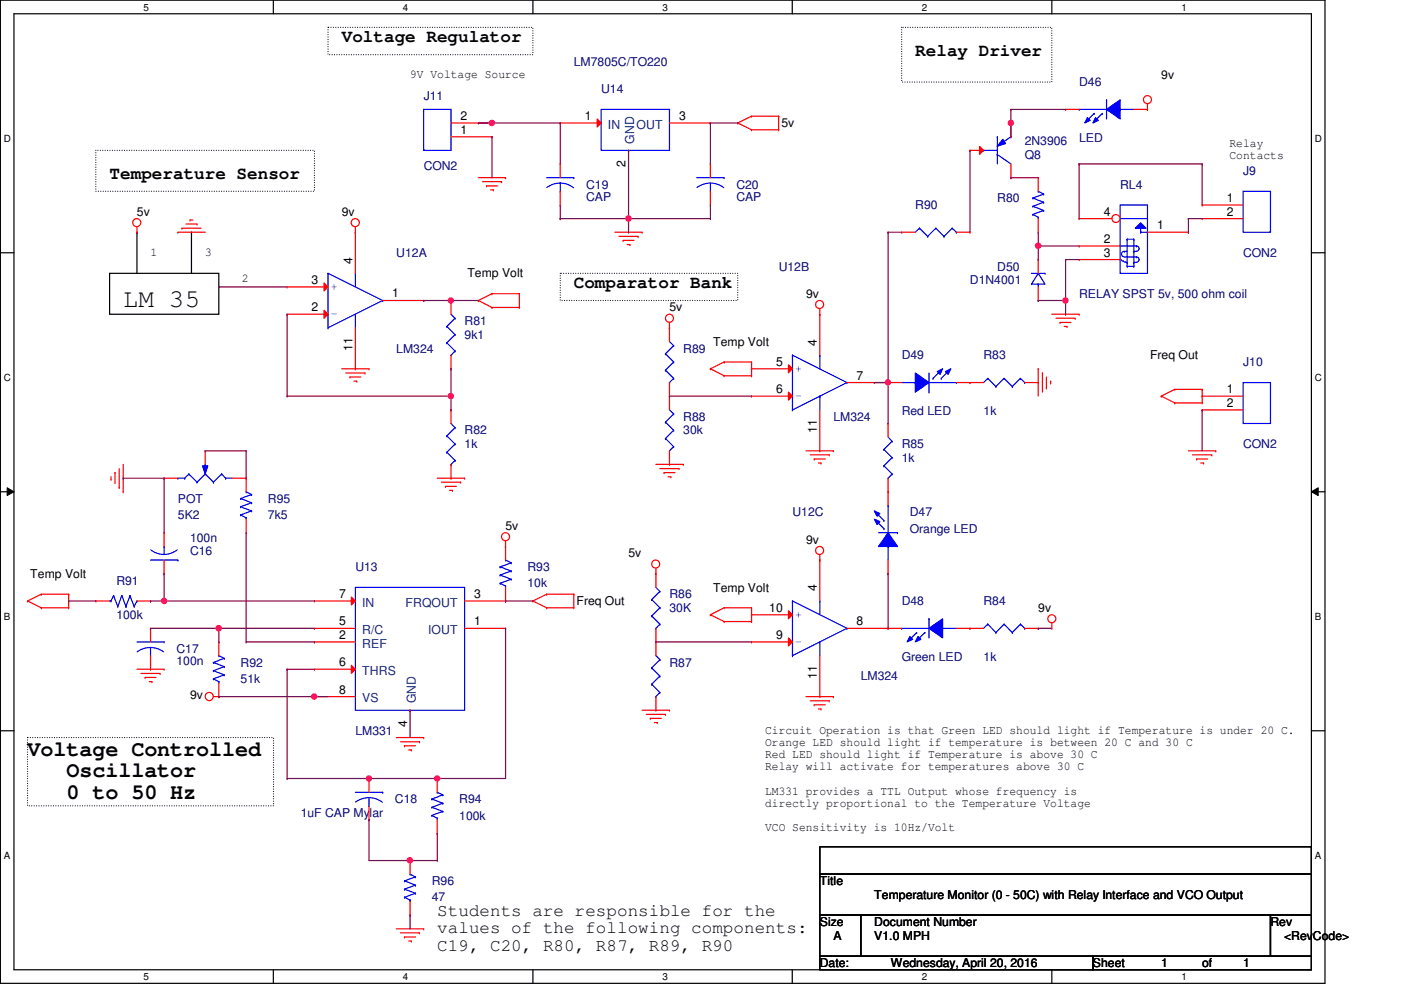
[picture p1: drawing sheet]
<svg xmlns="http://www.w3.org/2000/svg" width="297mm" height="210mm" viewBox="0 0 297 210" stroke-linecap="round" stroke-linejoin="round" font-family="sans-serif">
<path d="M.1 0h280.8v208.5h-280.8zM3 2.9h275v202.7h-275z" fill="none" stroke="#000" stroke-width=".25"/>
<g fill="#fff">
<path d="M30.4 .3h1.2v2.4h-1.2z"/>
<path d="M30.4 205.9h1.2v2.3h-1.2z"/>
</g>
<path d="M58 0v2.9M58 205.6v2.9" fill="none" stroke="#000" stroke-width=".25"/>
<g fill="#fff">
<path d="M85.4 .3h1.2v2.4h-1.2z"/>
<path d="M85.4 205.9h1.2v2.3h-1.2z"/>
</g>
<path d="M113 0v2.9M113 205.6v2.9" fill="none" stroke="#000" stroke-width=".25"/>
<g fill="#fff">
<path d="M140.5 .3h1.1v2.4h-1.1z"/>
<path d="M140.5 205.9h1.1v2.3h-1.1z"/>
</g>
<path d="M168 0v2.9M168 205.6v2.9" fill="none" stroke="#000" stroke-width=".25"/>
<g fill="#fff">
<path d="M195.4 .3h1.2v2.4h-1.2z"/>
<path d="M195.4 205.9h1.2v2.3h-1.2z"/>
</g>
<path d="M223 0v2.9M223 205.6v2.9" fill="none" stroke="#000" stroke-width=".25"/>
<g fill="#fff">
<path d="M250.5 .3h1.1v2.4h-1.1z"/>
<path d="M250.5 205.9h1.1v2.3h-1.1z"/>
<path d="M.8 28.2h1.5v2.4h-1.5z"/>
<path d="M278.8 28.2h1.4v2.4h-1.4z"/>
<path d="M.8 78.9h1.5v2.3h-1.5z"/>
<path d="M278.8 78.9h1.4v2.3h-1.4z"/>
</g>
<path d="M.1 53.6h2.9M278 53.6h2.9" fill="none" stroke="#000" stroke-width=".25"/>
<g fill="#fff">
<path d="M.8 129.6h1.4v2.3h-1.4z"/>
<path d="M278.8 129.6h1.3v2.3h-1.3z"/>
</g>
<path d="M.1 104.3h2.9M278 104.3h2.9" fill="none" stroke="#000" stroke-width=".25"/>
<path d="M1.5 103.4l1.5 .9-1.5 .8zM278 104.3l1.5-.9v1.7z" fill="#000"/>
<path d="M1.5 103.4l1.5 .9-1.5 .8zM278 104.3l1.5-.9v1.7z" fill="none" stroke="#000" stroke-width=".21"/>
<g fill="#fff">
<path d="M.8 180.3h1.4v2.3h-1.4z"/>
<path d="M278.8 180.3h1.3v2.3h-1.3z"/>
</g>
<g fill="none" stroke="#000" stroke-width=".25">
<path d="M23.2 58h23.2v8.6h-23.2zM29 49.2h.1M29 49.2v8.8M40.6 49.2h.1M40.6 49.2v8.8M.1 154.9h2.9M278 154.9h2.9M173.8 179.5h104.2v5.8h-104.2zM173.8 185.3h104.2v8.7h-104.2zM173.8 194h8.7v8.7h-8.7zM182.5 194h86.9v8.7h-86.9zM269.4 194h8.6v8.7h-8.6z"/>
<path d="M173.8 202.7h57.9v2.9h-57.9zM231.7 202.7h46.3v2.9h-46.3z"/>
</g>
<path d="M69.5 5.8h43.5v5.8h-43.5zM191.2 5.8h31.8v11.6h-31.8zM20.3 31.9h46.4v8.7h-46.4zM118.8 58h37.6v5.7h-37.6zM5.8 156.4h52.2v14.5h-52.2z" fill="none" stroke="#000" stroke-width=".25" stroke-dasharray="0 .5"/>
<g fill="none" stroke="#f00" stroke-width=".25">
<path d="M101.4 37.7h5.8M102.3 38.5h4M103.2 39.4h.1M103.2 39.4h2.2M106.3 38.5h.1M107.2 37.7h.1M156.4 26.1h.1M156.4 26.1l2.9 1.4M159.3 24.6h.1M159.3 27.5h.1M159.3 24.6l-2.9 1.5M159.3 24.6h5.8"/>
<path d="M159.3 27.5h5.8M165.1 24.6h.1M165.1 27.5h.1M165.1 24.6v2.9M243.3 23.2h.1M243.3 22v1.2M29 49.2h.1M29 48.1v1.1M37.7 49.2h.1M37.7 49.2h5.8M38.6 48.4h.1M38.6 48.4h4"/>
<path d="M39.5 47.5h2.3M40.3 46.7h.1M40.3 46.7h.6M41.8 47.5h.1M75.3 49.2h.1M75.3 48.1v1.1M104 40.3h.6M104.6 40.3h.1M130.4 49.2h5.7M131.2 50.1h4.1M132.1 51h.1M132.1 51h2.3"/>
<path d="M133 51.9h.6M133.6 51.9h.1M135.3 50.1h.1M136.1 49.2h.1M72.5 78.2h5.7M73.3 79.1h4.1M74.2 79.9h.1M74.2 79.9h2.3M77.4 79.1h.1M78.2 78.2h.1M101.4 63.7h.1M101.4 63.7l2.9 1.5"/>
<path d="M104.3 62.3h.1M104.3 65.2h.1M104.3 62.3l-2.9 1.4M104.3 62.3h5.8M104.3 65.2h5.8M110.1 62.3h.1M110.1 65.2h.1M110.1 62.3v2.9M141.9 69.5h.1M141.9 68.4v1.1M150.6 78.2h.1M150.6 78.2l2.9 1.5"/>
<path d="M153.5 76.8h.1M153.5 79.7h.1M153.5 76.8l-2.9 1.4M153.5 76.8h5.8M153.5 79.7h5.8M159.3 76.8h.1M159.3 79.7h.1M159.3 76.8v2.9M173.8 66.6h.1M173.8 65.4v1.2M220.1 78.2h.1M220.1 78.2v5.8"/>
<path d="M221 79.1h.1M221 79.1v4M221.9 79.9v2.4M223 66.6h5.8M223.9 67.5h4.1M224.7 68.4h.1M224.7 68.4h2.4M225.6 69.2h.6M226.2 69.2h.1M228 67.5h.1M228.8 66.6h.1M25.3 99.4v4"/>
<path d="M26.1 98.5v5.8M75.1 80.8h.5M75.6 80.8h.1M139.1 98.5h5.8M139.9 99.4h4.1M144 99.4h.1M144.9 98.5h.1M170.9 95.6h5.8M171.8 96.4h4M172.6 97.3h.1M172.6 97.3h2.4M173.5 98.2h.6"/>
<path d="M174.1 98.2h.1M175.8 96.4h.1M176.7 95.6h.1M221.9 82.3h.1M222.8 80.8h.1M222.8 80.8v.6M246.2 84h.1M246.2 84l2.9 1.4M249.1 82.5h.1M249.1 85.4h.1M249.1 82.5l-2.9 1.5M249.1 82.5h5.8"/>
<path d="M249.1 85.4h5.8M252 95.6h5.8M252.9 96.4h4M253.7 97.3h.1M253.7 97.3h2.3M254.6 98.2h.6M254.9 82.5h.1M254.9 85.4h.1M254.9 82.5v2.9M255.2 98.2h.1M256.9 96.4h.1M257.8 95.6h.1"/>
<path d="M23.5 101.6h.1M23.5 101.1v.5M24.4 100.2h.1M24.4 100.2v2.3M25.3 103.4h.1M26.1 104.3h.1M92.7 101.4h5.8M93.6 102.2h4.1M94.4 103.1h.1M94.4 103.1h2.4M95.3 104h.6M95.9 104h.1"/>
<path d="M97.7 102.2h.1M98.5 101.4h.1M107.2 115.9h.1M107.2 114.7v1.2M140.8 100.2h.1M140.8 100.2h2.3M141.6 101.1h.6M142.2 101.1h.1M173.8 118.7h.1M173.8 117.6v1.1M5.8 127.4h.1M5.8 127.4l3 1.5"/>
<path d="M8.8 126h.1M8.8 128.9h.1M8.8 126h5.8M8.8 128.9h5.8M8.8 126l-3 1.4M14.6 126h.1M14.6 128.9h.1M14.6 126v2.9M113 127.4h.1M113 127.4l2.9 1.5M115.9 126h.1M115.9 128.9h.1"/>
<path d="M115.9 126l-2.9 1.4M115.9 126h5.8M115.9 128.9h5.8M121.7 126h.1M121.7 128.9h.1M121.7 126v2.9M139.1 121.6h.1M139.1 120.5v1.1M150.6 130.3h.1M150.6 130.3l2.9 1.5M153.5 128.9h.1M153.5 131.8h.1"/>
<path d="M153.5 128.9h5.8M153.5 128.9l-2.9 1.4M153.5 131.8h5.8M159.3 128.9h.1M159.3 131.8h.1M159.3 128.9v2.9M223 133.2h.1M223 132.1v1.1M29 141.9h5.8M29.9 142.8h4M30.8 143.6h.1M30.8 143.6h2.3"/>
<path d="M31.6 144.5h.6M32.2 144.5h.1M33.9 142.8h.1M34.8 141.9h.1M45.3 147.7h1.1M46.4 147.7h.1M84 156.4h5.8M84.9 157.3h4M85.8 158.1h.1M85.8 158.1h2.3M86.7 159h.5M87.2 159h.1"/>
<path d="M88.9 157.3h.1M89.8 156.4h.1M136.1 150.6h5.8M137 151.5h4.1M137.9 152.3h.1M137.9 152.3h2.3M138.8 153.2h.6M139.4 153.2h.1M141.1 151.5h.1M141.9 150.6h.1M170.9 147.7h5.8M171.8 148.6h4"/>
<path d="M172.6 149.4h.1M172.6 149.4h2.4M173.5 150.3h.6M174.1 150.3h.1M175.8 148.6h.1M176.7 147.7h.1M84 196.9h5.8M84.9 197.8h4M85.8 198.7h.1M85.8 198.7h2.3M86.7 199.5h.5M87.2 199.5h.1"/>
<path d="M88.9 197.8h.1M89.8 196.9h.1"/>
<circle cx="243.3" cy="21.1" r=".85"/>
<circle cx="29" cy="47.2" r=".85"/>
<circle cx="75.3" cy="47.2" r=".86"/>
<circle cx="141.9" cy="67.5" r=".85"/>
<circle cx="173.8" cy="64.6" r=".85"/>
<circle cx="107.2" cy="113.8" r=".85"/>
<circle cx="139" cy="119.6" r=".85"/>
<circle cx="173.8" cy="116.7" r=".85"/>
<circle cx="223" cy="131.2" r=".85"/>
<circle cx="44.4" cy="147.7" r=".86"/>
</g>
<path d="M186.3 112.9h4M188.3 115.9h.1M188.3 107.1h.1M188.3 107.1v5.8M188.3 115.9v2.8M190.3 112.9h.1" fill="none" stroke="#00f" stroke-width=".25"/>
<path d="M188.3 112.9l2 3h-4z" fill-rule="evenodd" fill="#00f"/>
<path d="M188.3 112.9l2 3h-4z" fill="none" stroke="#00f" stroke-width=".25"/>
<path d="M185.4 108.3l1.2 .6-.6 .6z" fill-rule="evenodd" fill="#00f"/>
<path d="M185.4 108.3l1.2 .6-.6 .6z" fill="none" stroke="#00f" stroke-width=".25"/>
<path d="M185.4 110.1l1.2 .5-.6 .6z" fill-rule="evenodd" fill="#00f"/>
<path d="M185.4 110.1l1.2 .5-.6 .6zM185.7 110.4l1.7 1.7M185.7 108.6l1.7 1.8M187.4 112.1h.1M187.4 110.4h.1" fill="none" stroke="#00f" stroke-width=".25"/>
<path d="M188.3 104.3h.1M188.3 104.3v2.8M188.3 118.7v2.9M188.3 121.6h.1" fill="none" stroke="#f00" stroke-width=".25"/>
<path d="M241.8 47.2l1.2 1.2h-2.3z" fill="#00f"/>
<g fill="none" stroke="#00f" stroke-width=".25">
<path d="M237.5 43.5h5.8v14.5h-5.8zM237.5 55l.5 .4M237.5 46.4h5.8M237.5 52.2h3.5M238.1 55.3l.5 .2M238.4 53.3h.1M238.4 53.3a.57 .57 0 0 0-.6 .5 .57 .57 0 0 0 .5 .6M238.4 53.3h.6M238.4 54.5h2.6M238.7 55.6h.3M239 56.5h.1M239 50.7h.1"/>
<path d="M239 55.6h.1M239 50.7v5.8M239 56.5h1.4M239 50.7h1.4M240.4 56.5h.1M240.4 50.7h.1M240.4 53.3h.1M240.4 55.6h.1M240.4 50.7v5.8M240.4 53.3h.6M241 52.2h.1M241 54.5h.1"/>
<path d="M241 52.2a.55 .55 0 0 1 .5 .5 .55 .55 0 0 1-.5 .6M241 54.5a.55 .55 0 0 1 .5 .5 .55 .55 0 0 1-.5 .6h-.6M241.8 47.2l1.2 1.2h-2.3zM241.8 49.2h.1M241.8 48.4v.8M241.8 49.2h1.5M243.3 46.4h.1M243.3 49.2h.1"/>
</g>
<circle cx="236.6" cy="46.3" r=".84" fill="#fff"/>
<g fill="none" stroke="#f00" stroke-width=".25">
<path d="M95.6 29h8.7M95.6 26.1h8.7M104.3 29h.1M104.3 26.1h.1M228.8 46.4h.1M228.8 52.2h.1M228.8 55h.1M228.8 46.4h7M228.8 52.2h8.7M228.8 55h8.7M243.3 49.2h8.7M252 49.2h.1"/>
<path d="M141.9 69.5h.1M141.9 69.5v2.9M141.9 84h.1M141.9 81.1v2.9M52.2 101.4h.1M52.2 112.9h.1M52.2 101.4v2.9M52.2 110.1v2.8M86.9 182.5h.1M86.9 194h.1M86.9 182.5v2.8M86.9 191.1v2.9"/>
<circle cx="236.6" cy="46.3" r=".84"/>
</g>
<g fill="none" stroke="#00f" stroke-width=".25">
<path d="M89.8 23.2h5.8v8.7h-5.8zM141.1 75h.1M141.1 78.5h.1M141.1 75l1.7 1.8M141.1 78.5l1.7 1.7M141.9 72.4l.9 .9M142.8 73.3h.1M142.8 76.8h.1M142.8 73.3l-1.7 1.7M142.8 76.8l-1.7 1.7M168 75.3h.1M168 75.3l11.6 5.8"/>
<path d="M168 75.3v11.6M173.8 75.3h.1M173.8 75.3v2.9M141.9 81.1h.1M142.8 80.2h.1M142.8 80.2l-.9 .9M168 86.9h.1M173.8 84h.1M173.8 84v2.9M179.6 81.1h.1M179.6 81.1l-11.6 5.8M51 109.2h.1"/>
<path d="M51 107.4h.1M51 105.7h.1M51 109.2l1.2 .6M51 107.4l2.3 .9M51 105.7l2.3 .9M52.2 104.3h.1M52.2 109.8h.1M52.2 104.3l1.1 .6M52.2 109.8v.3M53.3 108.3h.1M53.3 106.6h.1M53.3 104.9h.1"/>
<path d="M53.3 108.3l-2.3 .9M53.3 106.6l-2.3 .8M53.3 104.9l-2.3 .8M85.8 190.2h.1M85.8 188.5h.1M85.8 186.8h.1M85.8 190.2l1.1 .6M85.8 188.5l2.3 .9M85.8 186.8l2.3 .9M86.9 185.3h.1M86.9 190.8h.1M86.9 185.3l1.2 .6"/>
<path d="M86.9 190.8v.3M88.1 189.4h.1M88.1 187.7h.1M88.1 185.9h.1M88.1 189.4l-2.3 .8M88.1 187.7l-2.3 .8M88.1 185.9l-2.3 .9"/>
</g>
<path d="M167.2 77.3l.8 .9-.8 .8z" fill="#f00"/>
<path d="M159.3 78.2h.1M159.3 78.2h8.7M167.2 77.3l.8 .9-.8 .8z" fill="none" stroke="#f00" stroke-width=".25"/>
<path d="M167.2 83.1l.8 .9-.8 .8z" fill="#f00"/>
<path d="M173.8 66.6h.1M173.8 66.6v8.7M159.3 84h.1M159.3 84h8.7M167.2 83.1l.8 .9-.8 .8zM173.8 95.6h.1M173.8 86.9v8.7M179.6 81.1h8.7M188.3 81.1h.1M66.7 147.7h.1M66.7 147.7h8.6M86.9 150.6h.1" fill="none" stroke="#f00" stroke-width=".25"/>
<path d="M75.3 124.5h23.2v26.1h-23.2z" fill="none" stroke="#00f" stroke-width=".25"/>
<path d="M74.5 126.6l.8 .8-.8 .9z" fill="#f00"/>
<path d="M66.7 127.4h.1M66.7 133.2h.1M66.7 136.1h.1M66.7 127.4h8.6M66.7 133.2h8.6M66.7 136.1h8.6M74.5 126.6l.8 .8-.8 .9zM98.5 127.4h8.7M98.5 133.2h8.7M107.2 133.2h.1M107.2 127.4h.1" fill="none" stroke="#f00" stroke-width=".25"/>
<path d="M74.5 141.1l.8 .8-.8 .8z" fill="#f00"/>
<path d="M107.2 115.9h.1M107.2 115.9v2.8M107.2 127.4h.1M107.2 124.5v2.9M205.7 133.2h.1M205.7 133.2h2.8M217.3 133.2h2.8M220.1 133.2h.1M66.7 141.9h.1M66.7 141.9h8.6M74.5 141.1l.8 .8-.8 .8z" fill="none" stroke="#f00" stroke-width=".25"/>
<g fill="none" stroke="#00f" stroke-width=".25">
<path d="M107.2 118.7h.1M107.2 118.7l1.2 .6M108.4 119.3h.1M108.4 119.3l-2.4 .9M106 123.7h.1M106 121.9h.1M106 120.2h.1M106 123.7l1.2 .5M106 121.9l2.4 .9M106 120.2l2.4 .9M107.2 124.2h.1M107.2 124.2v.3"/>
<path d="M108.4 122.8h.1M108.4 121.1h.1M108.4 122.8l-2.4 .9M108.4 121.1l-2.4 .8M191.2 133.2h.1M191.2 133.2h5.8M197 131.2h.1M197 131.2v4.1M199.9 133.2h.1M199.9 133.2h2.9M209.4 132.3h.1M209.4 132.3l-.9 .9"/>
<path d="M209.4 132.3l1.8 1.8M211.2 134.1h.1M212.9 132.3h.1M212.9 132.3l-1.7 1.8M212.9 132.3l1.7 1.8M214.6 134.1h.1M216.4 132.3h.1M216.4 132.3l-1.8 1.8M216.4 132.3l.9 .9M217.3 133.2h.1"/>
</g>
<path d="M197 133.2l2.9-2v4.1z" fill-rule="evenodd" fill="#00f"/>
<path d="M197 133.2l2.9-2v4.1z" fill="none" stroke="#00f" stroke-width=".25"/>
<path d="M192.9 135l.6 .6-1.2 .5z" fill-rule="evenodd" fill="#00f"/>
<path d="M192.9 135l.6 .6-1.2 .5z" fill="none" stroke="#00f" stroke-width=".25"/>
<path d="M194.6 135l.6 .6-1.1 .5z" fill-rule="evenodd" fill="#00f"/>
<g fill="none" stroke="#00f" stroke-width=".25">
<path d="M263.6 40.6h5.8v8.6h-5.8zM187.4 95.3h.1M187.4 98.8h.1M187.4 95.3l1.7 1.7M187.4 98.8l1.7 1.7M188.3 92.7l.8 .9M189.1 93.6h.1M189.1 97h.1M189.1 93.6l-1.7 1.7M189.1 97l-1.7 1.8M188.3 101.4h.1M189.1 100.5h.1"/>
<path d="M189.1 100.5l-.8 .9M194.3 134.1h.1M194.3 134.1l-1.7 1.7M194.6 135l.6 .6-1.1 .5zM196.1 134.1h.1M196.1 134.1l-1.8 1.7"/>
</g>
<path d="M254.9 43.5h.1M254.9 46.4h.1M254.9 43.5h8.7M254.9 46.4h8.7M188.3 89.8h.1M188.3 89.8v2.9M188.3 104.3h.1M188.3 101.4v2.9M188.3 133.2h.1M188.3 133.2h2.9M202.8 133.2h2.9M205.7 133.2h.1" fill="none" stroke="#f00" stroke-width=".25"/>
<path d="M42.9 98.8h1.2l-.6 1.7z" fill="#00f"/>
<g fill="none" stroke="#00f" stroke-width=".25">
<path d="M197 79.1v4M42.9 98.8h1.2l-.6 1.7zM43.5 98.5h.1M43.5 98.5v.6M191.2 81.1h2.9M194.1 81.1h.1M197 83.1h.1M197 81.1h5.8M202.8 81.1h.1M37.7 101.4h.1M37.7 101.4h1.5M39.2 101.4h.1"/>
<path d="M40 100.5h.1M40 100.5l1.8 1.7M40 100.5l-.8 .9M41.8 102.2h.1M43.5 100.5h.1M43.5 100.5l1.8 1.7M43.5 100.5l-1.7 1.7M45.3 102.2h.1M47 100.5h.1M47 100.5l.8 .9M47 100.5l-1.7 1.7M47.8 101.4h.1"/>
<path d="M47.8 101.4h1.5M23.2 127.4h.3M23.5 127.4h.1M24.1 126.3h.1M24.1 126.3l-.6 1.1M24.1 126.3l.9 2.3M25 128.6h.1M25.8 126.3h.1M25.8 126.3l-.8 2.3M25.8 126.3l.9 2.3M26.7 128.6h.1M27.6 126.3h.1"/>
<path d="M27.6 126.3l-.9 2.3M27.6 126.3l.8 2.3M28.4 128.6h.1M29 127.4h.1M29 127.4l-.6 1.2"/>
</g>
<path d="M43.5 95.6h.1M43.5 95.6v2.9M34.8 101.4h.1M34.8 101.4h2.9M49.3 101.4h2.9M52.2 101.4h.1M20.3 127.4h.1M20.3 127.4h2.9M29 127.4h2.9M31.9 127.4h.1" fill="none" stroke="#f00" stroke-width=".25"/>
<path d="M194.1 79.1l2.9 2-2.9 2z" fill-rule="evenodd" fill="#00f"/>
<path d="M194.1 79.1l2.9 2-2.9 2z" fill="none" stroke="#00f" stroke-width=".25"/>
<path d="M200.4 78.8l1.2-.6-.6 1.2z" fill-rule="evenodd" fill="#00f"/>
<path d="M200.4 78.8l1.2-.6-.6 1.2z" fill="none" stroke="#00f" stroke-width=".25"/>
<path d="M198.7 78.8l1.2-.6-.6 1.2z" fill-rule="evenodd" fill="#00f"/>
<g fill="none" stroke="#00f" stroke-width=".25">
<path d="M127.5 23.2h14.4v8.7h-14.4zM218.7 58h2.9M220.1 58l1.5 2.2h-2.9zM221.6 58h.1M94.7 69.2h.1M94.7 72.7h.1M94.7 69.2l1.8 1.8M94.7 72.7l1.8 1.7M95.6 75.3h.1M95.6 66.6l.9 .9M96.5 67.5h.1M96.5 71h.1"/>
<path d="M96.5 74.4h.1M96.5 67.5l-1.8 1.7M96.5 71l-1.8 1.7M96.5 74.4l-.9 .9M198.7 78.8l1.2-.6-.6 1.2zM199.6 78.5l-1.8 1.7M201.3 78.5l-1.7 1.7M220.1 60.2h.1M220.1 60.2v.6M197.8 80.2h.1M199.6 80.2h.1M31.9 118.7h5.8"/>
<path d="M32 116.6a4.6 4.6 0 0 0 5.6 0M34.8 115.9h.1M34.8 115.9v1.7M37.7 118.7h.1M138.2 127.1h.1M138.2 130.6h.1M138.2 127.1l1.7 1.8M138.2 130.6l1.7 1.7M139.1 133.2h.1M139.1 124.5l.8 .9M139.9 125.4h.1M139.9 128.9h.1"/>
<path d="M139.9 132.3h.1M139.9 125.4l-1.7 1.7M139.9 128.9l-1.7 1.7M139.9 132.3l-.8 .9"/>
</g>
<g fill="none" stroke="#f00" stroke-width=".25">
<path d="M220.1 55h.1M220.1 55v3M95.6 63.7h.1M95.6 78.2h.1M95.6 63.7v2.9M95.6 75.3v2.9M220.1 63.7h.1M220.1 60.8v2.9M188.3 81.1h.1M188.3 81.1h2.9M202.8 81.1h2.9M205.7 81.1h.1"/>
<path d="M34.8 112.9h.1M34.8 112.9v3M34.8 118.7v2.9M34.8 121.6h.1M139.1 121.6h.1M139.1 136.1h.1M139.1 121.6v2.9M139.1 133.2v2.9"/>
</g>
<path d="M126.6 25.2l.9 .9-.9 .8z" fill="#f00"/>
<g fill="none" stroke="#f00" stroke-width=".25">
<path d="M118.8 26.1h.1M118.8 34.8h.1M118.8 26.1h8.7M118.8 34.8v2.9M126.6 25.2l.9 .9-.9 .8zM133.3 31.9h.1M141.9 26.1h8.7M150.6 26.1h.1M220.1 37.7h.1M220.1 37.7v2.9M118.8 43.5h.1M118.8 40.6v2.9"/>
<path d="M220.1 49.2h.1M220.1 46.4v2.8M139.1 136.1h.1M139.1 136.1v2.9M139.1 150.6h.1M139.1 147.7v2.9"/>
</g>
<g fill="none" stroke="#00f" stroke-width=".25">
<path d="M115.9 37.7h5.8M118.8 38.8l1.5 .3 1.3 .7M118.8 38.8l-1.5 .3-1.4 .7M118.8 38.8v1.8M121.7 37.7h.1M208.5 31.9h.1M208.5 31.9h3M211.5 32.8h.1M211.5 29h.1M211.5 32.8l2.8 2M211.5 29v5.8M214.3 29h.1"/>
<path d="M214.3 29l-2.8 2M118.8 40.6h.1M219 45.5h.1M219 43.7h.1M219 42h.1M219 45.5l1.1 .6M219 43.7l2.3 .9M219 42l2.3 .9M220.1 40.6h.1M220.1 46.1h.1M220.1 40.6l1.2 .5M220.1 46.1v.3"/>
<path d="M221.3 44.6h.1M221.3 42.9h.1M221.3 41.1h.1M221.3 44.6l-2.3 .9M221.3 42.9l-2.3 .8M221.3 41.1l-2.3 .9M139.1 139l.8 .9M139.9 139.9h.1M139.9 139.9l-1.7 1.7M138.2 141.6h.1M138.2 145.1h.1M138.2 141.6l1.7 1.7"/>
<path d="M138.2 145.1l1.7 1.7M139.1 147.7h.1M139.9 143.3h.1M139.9 146.8h.1M139.9 143.3l-1.7 1.8M139.9 146.8l-.8 .9"/>
</g>
<path d="M212.6 29.5l.6 .9-1.7 .6z" fill="#00f"/>
<path d="M212.6 29.5l.6 .9-1.7 .6z" fill="none" stroke="#00f" stroke-width=".25"/>
<path d="M214.3 37.7h.1M214.3 26.1h.1M214.3 26.1v2.9M214.3 34.8v2.9" fill="none" stroke="#f00" stroke-width=".25"/>
<path d="M207.7 31l.8 .9-.8 .8z" fill="#f00"/>
<g fill="none" stroke="#f00" stroke-width=".25">
<path d="M205.7 31.9h.1M205.7 31.9h2.8M207.7 31l.8 .9-.8 .8zM95.6 86.9h.1M95.6 86.9v2.9M95.6 98.5v2.9M254.9 84h.1M254.9 86.9h.1M254.9 84h8.7M254.9 86.9h8.7M95.6 101.4h.1M46.4 136.1h.1"/>
<path d="M46.4 136.1v2.9M46.4 147.7h.1M46.4 144.8v2.9M78.2 165.1h.1M78.2 173.8h.1M78.2 165.1v2.9M78.2 170.9v2.9"/>
</g>
<g fill="none" stroke="#00f" stroke-width=".25">
<path d="M94.7 92.4h.1M94.7 95.9h.1M94.7 92.4l1.8 1.7M94.7 95.9l1.8 1.7M95.6 98.5h.1M95.6 89.8l.9 .9M96.5 90.7h.1M96.5 94.1h.1M96.5 97.6h.1M96.5 90.7l-1.8 1.7M96.5 94.1l-1.8 1.8M96.5 97.6l-.9 .9"/>
<path d="M263.6 81.1h5.8v8.7h-5.8zM46.4 139h.1M46.4 139l1.1 .6M47.5 139.6h.1M47.5 139.6l-2.2 .9M168 127.4h.1M168 139h.1M168 127.4l11.6 5.8M168 127.4v11.6M173.8 127.4h.1M173.8 136.1h.1M173.8 127.4v2.9"/>
<path d="M173.8 136.1v2.9M179.6 133.2h.1M179.6 133.2l-11.6 5.8M45.3 143.9h.1M45.3 142.2h.1M45.3 140.5h.1M45.3 143.9l1.1 .6M45.3 142.2l2.2 .9M45.3 140.5l2.2 .9M46.4 144.5h.1M46.4 144.5v.3M47.5 143.1h.1"/>
<path d="M47.5 141.4h.1M47.5 143.1l-2.2 .8M47.5 141.4l-2.2 .8M75.3 168h5.8M78.2 170.9h.1M78.2 169.1l1.5 .3 1.4 .7M78.2 169.1l-1.5 .3-1.3 .7M78.2 169.1v1.8M81.1 168h.1"/>
</g>
<path d="M167.2 129.5l.8 .8-.8 .9z" fill="#f00"/>
<path d="M159.3 130.3h.1M159.3 130.3h8.7M167.2 129.5l.8 .8-.8 .9z" fill="none" stroke="#f00" stroke-width=".25"/>
<path d="M167.2 135.3l.8 .8-.8 .8z" fill="#f00"/>
<path d="M173.8 118.7h.1M173.8 118.7v8.7M159.3 136.1h.1M159.3 136.1h8.7M167.2 135.3l.8 .8-.8 .8zM173.8 139v8.7M179.6 133.2h8.7M188.3 133.2h.1M173.8 147.7h.1" fill="none" stroke="#f00" stroke-width=".25"/>
<path d="M69.5 58h.1M69.5 58l11.6 5.7M69.5 58v11.5M75.3 58h.1M75.3 58v2.8M69.5 69.5h.1M75.3 66.6h.1M75.3 66.6v2.9M81.1 63.7h.1M81.1 63.7l-11.6 5.8" fill="none" stroke="#00f" stroke-width=".25"/>
<path d="M68.7 60l.8 .8-.8 .9z" fill="#f00"/>
<path d="M68.7 60l.8 .8-.8 .9zM60.9 60.8h.1M60.9 60.8h8.6" fill="none" stroke="#f00" stroke-width=".25"/>
<path d="M68.7 65.8l.8 .8-.8 .9z" fill="#f00"/>
<g fill="none" stroke="#f00" stroke-width=".25">
<path d="M150.6 34.8h.1M150.6 34.8v2.9M75.3 49.2h.1M75.3 49.2v8.8M150.6 43.5h.1M150.6 40.6v2.9M191.2 49.2h.1M191.2 49.2h2.9M202.8 49.2h2.9M205.7 49.2h.1M60.9 66.6h.1M60.9 66.6h8.6"/>
<path d="M68.7 65.8l.8 .8-.8 .9zM75.3 78.2h.1M75.3 69.5v8.7M81.1 63.7h8.7M89.8 63.7h.1M141.9 84h.1M141.9 98.5h.1M141.9 84v2.9M141.9 95.6v2.9M205.7 81.1h.1M205.7 81.1h2.8M217.3 81.1h2.8"/>
<path d="M220.1 81.1h.1M92.7 165.1h.1M92.7 176.7h.1M92.7 165.1v2.9M92.7 173.8v2.9"/>
</g>
<g fill="none" stroke="#00f" stroke-width=".25">
<path d="M147.7 37.7h5.8M150.6 38.8l1.5 .3 1.4 .7M150.6 38.8l-1.5 .3-1.3 .7M150.6 38.8v1.8M153.5 37.7h.1M228.8 23.2h.1M228.8 23.2h5.8M234.6 21.2h.1M234.6 21.2v4M237.5 23.2h.1M237.5 23.2h2.9M150.6 40.6h.1"/>
<path d="M194.9 48.4h.1M194.9 48.4l-.8 .8M194.9 48.4l1.8 1.7M196.7 50.1h.1M198.4 48.4h.1M198.4 48.4l-1.7 1.7M198.4 48.4l1.7 1.7M200.1 50.1h.1M201.9 48.4h.1M201.9 48.4l-1.8 1.7M201.9 48.4l.9 .8M202.8 49.2h.1"/>
<path d="M141.1 89.5h.1M141.1 93h.1M141.1 89.5l1.7 1.7M141.1 93l1.7 1.7M141.9 95.6h.1M141.9 86.9l.9 .9M142.8 87.8h.1M142.8 91.2h.1M142.8 94.7h.1M142.8 87.8l-1.7 1.7M142.8 91.2l-1.7 1.8M142.8 94.7l-.9 .9"/>
<path d="M209.4 80.2h.1M209.4 80.2l-.9 .9M209.4 80.2l1.8 1.8M211.2 82h.1M212.9 80.2h.1M212.9 80.2l-1.7 1.8M212.9 80.2l1.7 1.8M214.6 82h.1M216.4 80.2h.1M216.4 80.2l-1.8 1.8M216.4 80.2l.9 .9M217.3 81.1h.1"/>
<path d="M91.6 172.9h.1M91.6 171.2h.1M91.6 169.4h.1M91.6 172.9l1.1 .6M91.6 171.2l2.3 .8M91.6 169.4l2.3 .9M92.7 168h.1M92.7 173.5h.1M92.7 168l1.2 .5M92.7 173.5v.3M93.9 172h.1M93.9 170.3h.1"/>
<path d="M93.9 168.5h.1M93.9 172l-2.3 .9M93.9 170.3l-2.3 .9M93.9 168.5l-2.3 .9"/>
</g>
<path d="M234.6 23.2l2.9-2v4z" fill-rule="evenodd" fill="#00f"/>
<path d="M234.6 23.2l2.9-2v4z" fill="none" stroke="#00f" stroke-width=".25"/>
<path d="M230.5 24.9l.6 .6-1.1 .6z" fill-rule="evenodd" fill="#00f"/>
<path d="M230.5 24.9l.6 .6-1.1 .6z" fill="none" stroke="#00f" stroke-width=".25"/>
<path d="M232.3 24.9l.6 .6-1.2 .6z" fill-rule="evenodd" fill="#00f"/>
<path d="M232 24h.1M232 24l-1.8 1.8M232.3 24.9l.6 .6-1.2 .6zM233.7 24h.1M233.7 24l-1.7 1.8M29 136.1h5.8M31.9 139h.1M31.9 137.3l1.5 .2 1.3 .7M31.9 137.3l-1.5 .2-1.3 .7M31.9 137.3v1.7M34.8 136.1h.1" fill="none" stroke="#00f" stroke-width=".25"/>
<path d="M225.9 23.2h.1M225.9 23.2h2.9M240.4 23.2h2.9M243.3 23.2h.1M31.9 133.2h.1M31.9 133.2v2.9M31.9 139v2.9M31.9 141.9h.1" fill="none" stroke="#f00" stroke-width=".25"/>
<path d="M205.7 31.9h.1M205.7 31.9v17.3M254.9 34.8h.1M254.9 34.8v8.7M118.8 46.4h.1M118.8 46.4h14.5v2.8M133.3 49.2h.1M225.9 55h.1M225.9 55h2.9M225.9 55v8.7M225.9 63.7h.1" fill="none" stroke="#800040" stroke-width=".25"/>
<circle cx="225.9" cy="63.7" r=".56" fill="#f0f"/>
<circle cx="225.9" cy="63.7" r=".56" fill="none" stroke="#f0f" stroke-width=".25"/>
<path d="M220.1 55h.1M220.1 52.2v2.8" fill="none" stroke="#800040" stroke-width=".25"/>
<circle cx="220.1" cy="52.1" r=".56" fill="#f0f"/>
<circle cx="220.1" cy="52.1" r=".56" fill="none" stroke="#f0f" stroke-width=".25"/>
<g fill="none" stroke="#800040" stroke-width=".25">
<path d="M214.3 26.1h.1M214.3 37.7h.1M214.3 23.2h.1M214.3 23.2v2.9M214.3 37.7h5.8M214.3 23.2h11.6M220.1 52.2h.1M220.1 49.2v3M89.8 63.7h.1M89.8 63.7h5.8M220.1 63.7h.1M220.1 63.7h5.8"/>
<path d="M95.6 86.9h.1M95.6 84v2.9M185.4 81.1h.1M185.4 81.1h2.9"/>
</g>
<circle cx="95.6" cy="63.7" r=".56" fill="#f0f"/>
<circle cx="95.6" cy="63.7" r=".56" fill="none" stroke="#f0f" stroke-width=".25"/>
<path d="M60.9 84h.1M60.9 84h34.7" fill="none" stroke="#800040" stroke-width=".25"/>
<circle cx="95.6" cy="84" r=".56" fill="#f0f"/>
<circle cx="95.6" cy="84" r=".56" fill="none" stroke="#f0f" stroke-width=".25"/>
<g fill="none" stroke="#800040" stroke-width=".25">
<path d="M188.3 49.2h.1M188.3 49.2v40.6M60.9 66.6h.1M60.9 66.6v17.4M95.6 63.7h.1M95.6 63.7h5.8M141.9 84h.1M141.9 84h17.4M188.3 81.1h.1M139.1 136.1h.1M139.1 136.1h20.2M188.3 121.6h.1"/>
<path d="M188.3 121.6v11.6M220.1 133.2h.1M220.1 133.2h2.9"/>
</g>
<circle cx="188.2" cy="81.1" r=".56" fill="#f0f"/>
<circle cx="188.2" cy="81.1" r=".56" fill="none" stroke="#f0f" stroke-width=".25"/>
<path d="M228.8 34.8h.1M228.8 34.8v11.6M228.8 34.8h26.1M188.3 49.2h.1M188.3 49.2h2.9M220.1 52.2h.1M220.1 52.2h8.7M34.8 127.4h.1M34.8 127.4h31.9" fill="none" stroke="#800040" stroke-width=".25"/>
<circle cx="34.8" cy="127.4" r=".56" fill="#f0f"/>
<circle cx="34.8" cy="127.4" r=".56" fill="none" stroke="#f0f" stroke-width=".25"/>
<path d="M46.4 147.7h.1M46.4 147.7h23.1M66.7 147.7h.1" fill="none" stroke="#800040" stroke-width=".25"/>
<circle cx="66.6" cy="147.7" r=".56" fill="#f0f"/>
<circle cx="66.6" cy="147.7" r=".56" fill="none" stroke="#f0f" stroke-width=".25"/>
<path d="M46.4 136.1h.1M46.4 133.2v2.9M107.2 133.2h.1M107.2 133.2v31.9h-14.5M60.9 141.9h.1M60.9 141.9v23.2M60.9 141.9h5.8M86.9 150.6h.1M86.9 150.6v5.8M60.9 165.1h.1M60.9 165.1h17.3M92.7 165.1h.1" fill="none" stroke="#800040" stroke-width=".25"/>
<circle cx="78.2" cy="165.1" r=".56" fill="#f0f"/>
<circle cx="78.2" cy="165.1" r=".56" fill="none" stroke="#f0f" stroke-width=".25"/>
<path d="M78.2 165.1h.1M78.2 165.1h14.5" fill="none" stroke="#800040" stroke-width=".25"/>
<circle cx="92.7" cy="165.1" r=".56" fill="#f0f"/>
<circle cx="92.7" cy="165.1" r=".56" fill="none" stroke="#f0f" stroke-width=".25"/>
<g fill="none" stroke="#800040" stroke-width=".25">
<path d="M252 46.4h.1M252 49.2h.1M252 46.4h2.9M252 46.4v2.8M43.5 95.6h.1M43.5 95.6h8.7M52.2 95.6h.1M52.2 95.6v5.8M26.1 101.4h.1M26.1 101.4h8.7M34.8 101.4h.1M34.8 101.4v11.5"/>
<path d="M31.9 127.4h.1M31.9 133.2h.1M31.9 133.2h14.5M34.8 121.6h.1M34.8 121.6v5.8h-2.9M78.2 173.8h.1M78.2 173.8v8.7"/>
</g>
<circle cx="46.4" cy="133.2" r=".57" fill="#f0f"/>
<circle cx="46.4" cy="133.2" r=".57" fill="none" stroke="#f0f" stroke-width=".25"/>
<path d="M104.3 26.1h.1M104.3 26.1h14.5M46.4 60.8h.1M46.4 60.8h14.5M95.6 78.2h.1M95.6 78.2v5.8M254.9 86.9h.1M254.9 86.9v8.7M14.6 127.4h.1M14.6 127.4h5.7M107.2 127.4h.1M107.2 127.4h5.8" fill="none" stroke="#800040" stroke-width=".25"/>
<circle cx="104.3" cy="26.1" r=".56" fill="#f0f"/>
<circle cx="104.3" cy="26.1" r=".56" fill="none" stroke="#f0f" stroke-width=".25"/>
<path d="M104.3 29h.1M104.3 29v8.7M133.3 46.4h.1M133.3 46.4h17.3" fill="none" stroke="#800040" stroke-width=".25"/>
<circle cx="133.2" cy="46.3" r=".57" fill="#f0f"/>
<circle cx="133.2" cy="46.3" r=".57" fill="none" stroke="#f0f" stroke-width=".25"/>
<g fill="none" stroke="#800040" stroke-width=".25">
<path d="M101.4 26.1h.1M101.4 26.1h2.9M118.8 26.1h.1M118.8 26.1v8.7M133.3 31.9h.1M133.3 31.9v14.5M150.6 26.1h.1M150.6 26.1v8.7M150.6 26.1h5.8M214.3 29h.1M214.3 26.1v2.9M118.8 46.4h.1"/>
<path d="M118.8 43.5v2.9M150.6 46.4h.1M150.6 43.5v2.9M225.9 66.6h.1M225.9 63.7v2.9M46.4 133.2h.1M46.4 133.2h20.3"/>
</g>
<circle cx="214.3" cy="26.1" r=".56" fill="#f0f"/>
<circle cx="214.3" cy="26.1" r=".56" fill="none" stroke="#f0f" stroke-width=".25"/>
<path d="M92.7 176.7h.1M92.7 176.7v5.8M78.2 182.5h14.5M86.9 194h.1M86.9 182.5h.1M86.9 194v2.9M92.7 182.5h.1" fill="none" stroke="#800040" stroke-width=".25"/>
<circle cx="86.9" cy="182.4" r=".56" fill="#f0f"/>
<circle cx="86.9" cy="182.4" r=".56" fill="none" stroke="#f0f" stroke-width=".25"/>
<path d="M52.2 112.9v23.2M52.2 136.1h.1M52.2 136.1h14.5M66.7 136.1h.1" fill="none" stroke="#800040" stroke-width=".25"/>
<circle cx="225.9" cy="63.7" r=".56" fill="#f0f"/>
<circle cx="225.9" cy="63.7" r=".56" fill="none" stroke="#f0f" stroke-width=".25"/>
<circle cx="220.1" cy="52.1" r=".56" fill="#f0f"/>
<circle cx="220.1" cy="52.1" r=".56" fill="none" stroke="#f0f" stroke-width=".25"/>
<circle cx="95.6" cy="63.7" r=".56" fill="#f0f"/>
<circle cx="95.6" cy="63.7" r=".56" fill="none" stroke="#f0f" stroke-width=".25"/>
<circle cx="95.6" cy="84" r=".56" fill="#f0f"/>
<circle cx="95.6" cy="84" r=".56" fill="none" stroke="#f0f" stroke-width=".25"/>
<circle cx="188.2" cy="81.1" r=".56" fill="#f0f"/>
<circle cx="188.2" cy="81.1" r=".56" fill="none" stroke="#f0f" stroke-width=".25"/>
<circle cx="34.8" cy="127.4" r=".56" fill="#f0f"/>
<circle cx="34.8" cy="127.4" r=".56" fill="none" stroke="#f0f" stroke-width=".25"/>
<circle cx="66.6" cy="147.7" r=".56" fill="#f0f"/>
<circle cx="66.6" cy="147.7" r=".56" fill="none" stroke="#f0f" stroke-width=".25"/>
<circle cx="78.2" cy="165.1" r=".56" fill="#f0f"/>
<circle cx="78.2" cy="165.1" r=".56" fill="none" stroke="#f0f" stroke-width=".25"/>
<circle cx="92.7" cy="165.1" r=".56" fill="#f0f"/>
<circle cx="92.7" cy="165.1" r=".56" fill="none" stroke="#f0f" stroke-width=".25"/>
<circle cx="46.4" cy="133.2" r=".57" fill="#f0f"/>
<circle cx="46.4" cy="133.2" r=".57" fill="none" stroke="#f0f" stroke-width=".25"/>
<circle cx="104.3" cy="26.1" r=".56" fill="#f0f"/>
<circle cx="104.3" cy="26.1" r=".56" fill="none" stroke="#f0f" stroke-width=".25"/>
<circle cx="133.2" cy="46.3" r=".57" fill="#f0f"/>
<circle cx="133.2" cy="46.3" r=".57" fill="none" stroke="#f0f" stroke-width=".25"/>
<circle cx="214.3" cy="26.1" r=".56" fill="#f0f"/>
<circle cx="214.3" cy="26.1" r=".56" fill="none" stroke="#f0f" stroke-width=".25"/>
<circle cx="86.9" cy="182.4" r=".56" fill="#f0f"/>
<circle cx="86.9" cy="182.4" r=".56" fill="none" stroke="#f0f" stroke-width=".25"/>
<text font-size="5.5" x="26.1" y="65.2">LM 35</text>
<g font-size="4.6">
<text x="5.8" y="160.2">Voltage Controlled</text>
<text x="14.1" y="164.8">Oscillator</text>
<text x="14.1" y="169.5">0 to 50 Hz</text>
</g>
<g font-size="3.7">
<text x="72.5" y="9">Voltage Regulator</text>
<text x="194.1" y="11.9">Relay Driver</text>
<text x="23.2" y="37.9">Temperature Sensor</text>
<text x="121.7" y="61.1">Comparator Bank</text>
<text x="92.7" y="194.1">Students are responsible for the</text>
<text x="92.7" y="197.9">values of the following components:</text>
<text x="92.7" y="201.6">C19, C20, R80, R87, R89, R90</text>
</g>
<g font-size="2.6">
<text x="86.9" y="16.6">9V Voltage Source</text>
<text x="246.2" y="16.8">9v</text>
<text x="97.7" y="28.4">1</text>
<text x="97.7" y="25.4">2</text>
<text x="124" y="25.4">1</text>
<text x="144" y="25.4">3</text>
<text x="165.7" y="27">5v</text>
<text x="132.6" y="35.3" transform="rotate(-90 132.6 35.3)">2</text>
<text x="260.7" y="31.1">Relay</text>
<text x="260.7" y="33.7">Contacts</text>
<text x="29" y="45.8">5v</text>
<text x="72.5" y="45.8">9v</text>
<text x="234" y="45.7">4</text>
<text x="260.1" y="42.8">1</text>
<text x="260.1" y="45.7">2</text>
<text x="234" y="51.5">2</text>
<text x="245.3" y="48.6">1</text>
<text x="31.9" y="54.2">1</text>
<text x="43.5" y="54.2">3</text>
<text x="51.3" y="59.7">2</text>
<text x="74.7" y="55.9" transform="rotate(-90 74.7 55.9)">4</text>
<text x="99.1" y="58.8">Temp Volt</text>
<text x="234" y="54.4">3</text>
<text x="66.1" y="60.2">3</text>
<text x="66.1" y="66">2</text>
<text x="83.2" y="63.1">1</text>
<text x="170.9" y="63.2">9v</text>
<text x="141.9" y="66">5v</text>
<text x="74.7" y="74.4" transform="rotate(-90 74.7 74.4)">11</text>
<text x="151.2" y="73.3">Temp Volt</text>
<text x="164.5" y="77.6">5</text>
<text x="173.2" y="73.3" transform="rotate(-90 173.2 73.3)">4</text>
<text x="243.9" y="76.2">Freq Out</text>
<text x="164.5" y="83.4">6</text>
<text x="181.6" y="80.5">7</text>
<text x="260.1" y="83.4">1</text>
<text x="260.1" y="86.3">2</text>
<text x="173.2" y="91.8" transform="rotate(-90 173.2 91.8)">11</text>
<text x="107.2" y="112.4">5v</text>
<text x="133.3" y="118.2">5v</text>
<text x="170.9" y="115.3">9v</text>
<text x="6.4" y="122.5">Temp Volt</text>
<text x="151.2" y="125.4">Temp Volt</text>
<text x="173.2" y="125.4" transform="rotate(-90 173.2 125.4)">4</text>
<text x="71.9" y="126.8">7</text>
<text x="100.5" y="126.8">3</text>
<text x="122.3" y="128.3">Freq Out</text>
<text x="163.1" y="129.7">10</text>
<text x="220.1" y="129.8">9v</text>
<text x="71.9" y="132.6">5</text>
<text x="71.9" y="135.5">2</text>
<text x="100.5" y="132.6">1</text>
<text x="164.5" y="135.5">9</text>
<text x="181.6" y="132.6">8</text>
<text x="71.9" y="141.3">6</text>
<text x="173.2" y="143.9" transform="rotate(-90 173.2 143.9)">11</text>
<text x="40.3" y="148.3">9v</text>
<text x="71.9" y="147.1">8</text>
<text x="86.3" y="154.1" transform="rotate(-90 86.3 154.1)">4</text>
<text x="162.2" y="155.6">Circuit Operation is that Green LED should light if Temperature is under 20 C.</text>
<text x="162.2" y="158.2">Orange LED should light if temperature is between 20 C and 30 C</text>
<text x="162.2" y="160.7">Red LED should light if Temperature is above 30 C</text>
<text x="162.2" y="163.3">Relay will activate for temperatures above 30 C</text>
<text x="162.2" y="168.5">LM331 provides a TTL Output whose frequency is</text>
<text x="162.2" y="171.1">directly proportional to the Temperature Voltage</text>
<text x="162.2" y="176.2">VCO Sensitivity is 10Hz/Volt</text>
<text x="173.8" y="187.7">Title</text>
<text x="185.4" y="190.6">Temperature Monitor (0 - 50C) with Relay Interface and VCO Output</text>
<text x="173.8" y="196.3">Size</text>
<text x="185.4" y="196.3">Document Number</text>
<text x="269.4" y="196.3">Rev</text>
<text x="176.7" y="199.3">A</text>
<text x="185.4" y="199.3">V1.0 MPH</text>
<text x="272.2" y="199.3">&lt;RevCode&gt;</text>
<text x="173.8" y="205.1">Date:</text>
<text x="188.8" y="205.1">Wednesday, April 20, 2016</text>
<text x="231.7" y="205.1">Sheet</text>
<text x="246.2" y="205.1">1</text>
<text x="254.9" y="205.1">of</text>
<text x="263.6" y="205.1">1</text>
</g>
<g font-size="2.6" fill="#000080">
<text x="121.7" y="13.9">LM7805C/TO220</text>
<text x="89.8" y="21.2">J11</text>
<text x="127.5" y="19.7">U14</text>
<text x="228.8" y="18.3">D46</text>
<text x="89.8" y="35.9">CON2</text>
<text x="217.3" y="33.6">Q8</text>
<text x="217.3" y="30.7">2N3906</text>
<text x="228.8" y="30.1">LED</text>
<text x="124.3" y="40">C19</text>
<text x="156.1" y="40">C20</text>
<text x="237.5" y="40">RL4</text>
<text x="263.6" y="37.1">J9</text>
<text x="124.3" y="42.6">CAP</text>
<text x="156.1" y="42.6">CAP</text>
<text x="194.1" y="44.3">R90</text>
<text x="211.5" y="42.9">R80</text>
<text x="84" y="54.5">U12A</text>
<text x="165.1" y="57.4">U12B</text>
<text x="211.5" y="57.4">D50</text>
<text x="263.6" y="54.5">CON2</text>
<text x="205.7" y="60.3">D1N4001</text>
<text x="228.8" y="63.2">RELAY SPST 5v, 500 ohm coil</text>
<text x="98.5" y="69">R81</text>
<text x="98.5" y="71.8">9k1</text>
<text x="84" y="74.8">LM324</text>
<text x="144.9" y="74.8">R89</text>
<text x="191.2" y="76.2">D49</text>
<text x="208.5" y="76.2">R83</text>
<text x="263.6" y="77.6">J10</text>
<text x="144.9" y="89.2">R88</text>
<text x="176.7" y="89.2">LM324</text>
<text x="191.2" y="88.1">Red LED</text>
<text x="208.5" y="88.1">1k</text>
<text x="98.5" y="92.1">R82</text>
<text x="98.5" y="95">1k</text>
<text x="144.9" y="92.1">30k</text>
<text x="191.2" y="95">R85</text>
<text x="263.6" y="95">CON2</text>
<text x="191.2" y="97.9">1k</text>
<text x="37.7" y="106.6">POT</text>
<text x="56.8" y="106.6">R95</text>
<text x="37.7" y="110.1">5K2</text>
<text x="56.8" y="110.1">7k5</text>
<text x="168" y="109.5">U12C</text>
<text x="192.9" y="109.5">D47</text>
<text x="192.9" y="112.9">Orange LED</text>
<text x="40.3" y="117.6">C16</text>
<text x="40.3" y="115">100n</text>
<text x="24.7" y="124">R91</text>
<text x="75.3" y="121.1">U13</text>
<text x="111.8" y="121.1">R93</text>
<text x="111.8" y="124.5">10k</text>
<text x="24.7" y="131.2">100k</text>
<text x="141.9" y="126.9">R86</text>
<text x="141.9" y="129.8">30K</text>
<text x="191.2" y="128.3">D48</text>
<text x="208.5" y="128.3">R84</text>
<text x="37.4" y="138.4">C17</text>
<text x="37.4" y="141.1">100n</text>
<text x="51" y="141.4">R92</text>
<text x="141.9" y="141.4">R87</text>
<text x="191.2" y="140.2">Green LED</text>
<text x="208.5" y="140.2">1k</text>
<text x="51" y="144.8">51k</text>
<text x="182.5" y="144.2">LM324</text>
<text x="75.3" y="155.8">LM331</text>
<text x="63.8" y="173.2">1uF CAP Mylar</text>
<text x="83.7" y="170.3">C18</text>
<text x="97.4" y="170.3">R94</text>
<text x="97.4" y="173.8">100k</text>
<text x="91.6" y="187.7">R96</text>
<text x="91.6" y="191.1">47</text>
</g>
<g font-size="2.6" fill="#004080">
<text x="128.9" y="27.3">IN</text>
<text x="135" y="27.3">OUT</text>
<text x="134.5" y="30.4" transform="rotate(-90 134.5 30.4)">GND</text>
<text x="76.8" y="128.6">IN</text>
<text x="86" y="128.6">FRQOUT</text>
<text x="76.8" y="134.4">R/C</text>
<text x="76.8" y="137.3">REF</text>
<text x="90.8" y="134.4">IOUT</text>
<text x="76.8" y="143.1">THRS</text>
<text x="76.8" y="148.9">VS</text>
<text x="88.2" y="149.1" transform="rotate(-90 88.2 149.1)">GND</text>
</g>
<g font-size="2.6" fill="#00f">
<text x="70.1" y="61.5">+</text>
<text x="70.1" y="67.3">-</text>
<text x="168.6" y="78.8">+</text>
<text x="168.6" y="84.6">-</text>
<text x="168.6" y="130.9">+</text>
<text x="168.6" y="136.7">-</text>
</g>
<g font-size="2.1">
<text x="30.4" y="2.2">5</text>
<text x="85.4" y="2.2">4</text>
<text x="140.5" y="2.2">3</text>
<text x="195.4" y="2.2">2</text>
<text x="250.5" y="2.2">1</text>
<text x=".8" y="30.1">D</text>
<text x="278.8" y="30.1">D</text>
<text x=".8" y="80.8">C</text>
<text x="278.8" y="80.8">C</text>
<text x=".8" y="131.5">B</text>
<text x="278.8" y="131.5">B</text>
<text x=".8" y="182.2">A</text>
<text x="278.8" y="182.2">A</text>
<text x="30.4" y="207.8">5</text>
<text x="85.4" y="207.8">4</text>
<text x="140.5" y="207.8">3</text>
<text x="195.4" y="207.8">2</text>
<text x="250.5" y="207.8">1</text>
</g>
</svg>
